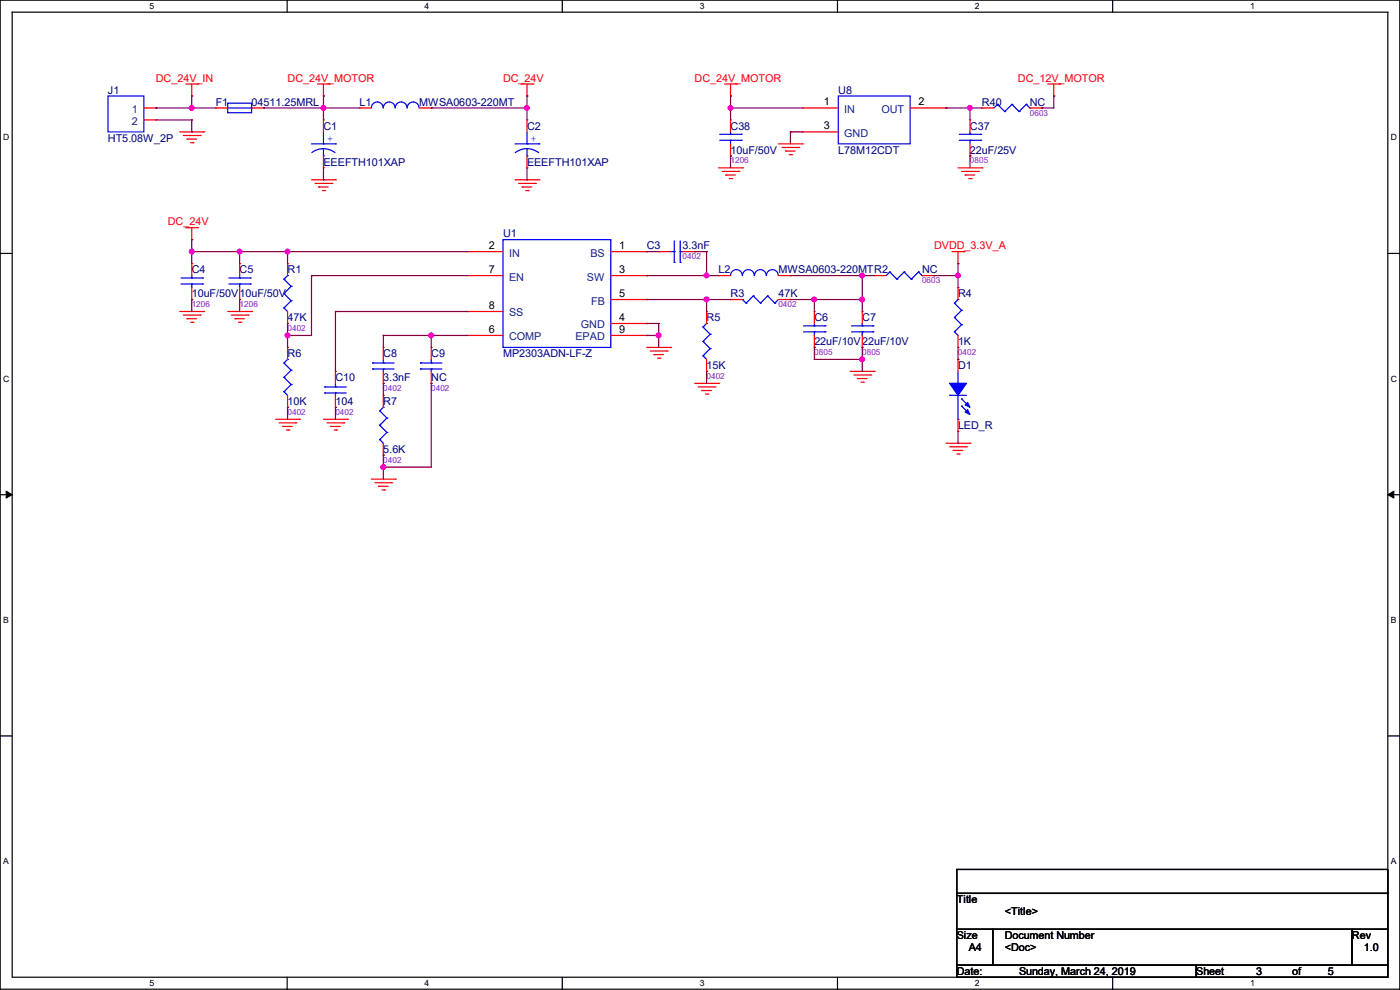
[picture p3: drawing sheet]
<svg xmlns="http://www.w3.org/2000/svg" width="297mm" height="210mm" viewBox="0 0 297 210" stroke-linecap="round" stroke-linejoin="round" font-family="sans-serif">
<path d="M0 0h297v209.8h-297zM2.6 2.6h291.8v204.7h-291.8z" fill="none" stroke="#000" stroke-width=".25"/>
<g fill="#fff">
<path d="M31.7 .3h1v2h-1z"/>
<path d="M31.7 207.6h1v1.9h-1z"/>
</g>
<path d="M60.9 0v2.6M60.9 207.3v2.5" fill="none" stroke="#000" stroke-width=".25"/>
<g fill="#fff">
<path d="M90.1 .3h1v2h-1z"/>
<path d="M90.1 207.6h1v1.9h-1z"/>
</g>
<path d="M119.3 0v2.6M119.3 207.3v2.5" fill="none" stroke="#000" stroke-width=".25"/>
<g fill="#fff">
<path d="M148.5 .3h.9v2h-.9z"/>
<path d="M148.5 207.6h.9v1.9h-.9z"/>
</g>
<path d="M177.7 0v2.6M177.7 207.3v2.5" fill="none" stroke="#000" stroke-width=".25"/>
<g fill="#fff">
<path d="M206.8 .3h1v2h-1z"/>
<path d="M206.8 207.6h1v1.9h-1z"/>
</g>
<path d="M236.1 0v2.6M236.1 207.3v2.5" fill="none" stroke="#000" stroke-width=".25"/>
<g fill="#fff">
<path d="M265.2 .3h1v2h-1z"/>
<path d="M265.2 207.6h1v1.9h-1z"/>
<path d="M.7 28.2h1.2v1.9h-1.2z"/>
<path d="M295.1 28.2h1.2v1.9h-1.2z"/>
<path d="M.7 79.3h1.2v2h-1.2z"/>
<path d="M295.1 79.3h1.2v2h-1.2z"/>
</g>
<path d="M0 53.8h2.6M294.4 53.8h2.6" fill="none" stroke="#000" stroke-width=".25"/>
<g fill="#fff">
<path d="M.7 130.5h1.2v2h-1.2z"/>
<path d="M295.1 130.5h1.1v2h-1.1z"/>
</g>
<path d="M0 104.9h2.6M294.4 104.9h2.6" fill="none" stroke="#000" stroke-width=".25"/>
<path d="M1.3 104.2l1.3 .7-1.3 .8zM294.4 104.9l1.3-.7v1.5z" fill="#000" stroke="#000" stroke-width=".21"/>
<g fill="#fff">
<path d="M.7 181.7h1.2v2h-1.2z"/>
<path d="M295.1 181.7h1.1v2h-1.1z"/>
</g>
<path d="M0 156.1h2.6M294.4 156.1h2.6M203 184.4h91.4v5.1h-91.4zM203 189.5h91.4v7.6h-91.4zM203 197.1h7.6v7.7h-7.6zM210.6 197.1h76.2v7.7h-76.2zM286.8 197.1h7.6v7.7h-7.6zM203 204.8h50.8v2.5h-50.8zM253.8 204.8h40.6v2.5h-40.6z" fill="none" stroke="#000" stroke-width=".25"/>
<g fill="none" stroke="#f00" stroke-width=".25">
<path d="M39.4 17.8h2.6M40.7 17.8v2.6M42 17.8h.1M67.4 17.8h2.5M68.6 17.8v2.6M69.9 17.8h.1M110.5 17.8h2.6M111.8 17.8v2.6M113.1 17.8h.1M153.7 17.8h2.6M155 17.8v2.6M156.3 17.8h.1"/>
<path d="M222.3 17.8h2.5M223.6 17.8v2.6M224.8 17.8h.1M30.5 22.9h2.6M30.5 25.4h2.6M33.1 22.9h.1M33.1 25.4h.1M38.1 28h5.1M38.9 28.7h3.6M39.7 29.5h.1M39.7 29.5h2M40.4 30.3h.5"/>
<path d="M40.7 20.4h.1M40.9 30.3h.1M42.5 28.7h.1M43.2 28h.1M45.8 22.9h.1M45.8 22.9h2.5M53.4 22.9h2.5M55.9 22.9h.1M66.1 38.1h5.1M66.8 38.9h3.6M67.6 39.7h.1M67.6 39.7h2"/>
<path d="M68.6 20.4h.1M68.6 25.4h.1M68.6 35.6h.1M68.6 25.4v2.6M68.6 33.1v2.5M70.4 38.9h.1M71.2 38.1h.1M76.2 22.9h.1M76.2 22.9h2.6M88.9 22.9h2.6M91.5 22.9h.1M109.3 38.1h5"/>
<path d="M110 38.9h3.6M110.8 39.7h.1M110.8 39.7h2M111.8 20.4h.1M111.8 25.4h.1M111.8 35.6h.1M111.8 25.4v2.6M111.8 33.1v2.5M113.6 38.9h.1M114.3 38.1h.1M152.4 35.6h5.1M153.2 36.4h3.6"/>
<path d="M154 37.1h.1M154 37.1h2M154.7 37.9h.5M155 20.4h.1M155 25.4h.1M155 33.1h.1M155 25.4v2.6M155 30.5v2.6M155.2 37.9h.1M156.8 36.4h.1M157.5 35.6h.1M165.1 30.5h5.1"/>
<path d="M165.9 31.3h3.6M166.7 32h.1M166.7 32h2M167.4 32.8h.5M167.9 32.8h.1M169.5 31.3h.1M170.2 30.5h.1M170.2 22.9h.1M170.2 28h.1M170.2 28h7.6M170.2 22.9h7.6M193.1 22.9h7.6"/>
<path d="M200.7 22.9h.1M203.2 35.6h5.1M204 36.4h3.6M204.8 37.1h.1M204.8 37.1h2M205.5 37.9h.5M205.8 25.4h.1M205.8 33.1h.1M205.8 25.4v2.6M205.8 30.5v2.6M206 37.9h.1M207.6 36.4h.1"/>
<path d="M208.3 35.6h.1M208.3 22.9h.1M208.3 22.9h2.6M218.5 22.9h2.5M221 22.9h.1M223.6 20.4h.1M39.4 48.3h2.6M40.7 50.8h.1M40.7 55.9h.1M40.7 48.3v2.5M40.7 55.9v2.6M42 48.3h.1"/>
<path d="M50.8 55.9h.1M50.8 55.9v2.6M61 55.9h.1M61 55.9v2.6M68.4 40.4h.5M68.9 40.4h.1M99.1 53.4h.1M99.1 58.5h.1M99.1 53.4h7.6M99.1 58.5h7.6M111.5 40.4h.6M112.1 40.4h.1"/>
<path d="M129.6 53.4h7.6M129.6 58.5h7.6M137.2 53.4h.1M137.2 58.5h.1M139.7 53.4h.1M139.7 53.4h2.6M144.8 53.4h2.6M147.4 53.4h.1M152.4 58.5h.1M152.4 58.5h2.6M165.1 58.5h2.6M167.7 58.5h.1"/>
<path d="M185.5 58.5h.1M185.5 58.5h2.5M195.6 58.5h2.6M198.2 58.5h.1M202 53.4h2.5M203.2 55.9h.1M203.2 53.4v2.5M204.5 53.4h.1M38.1 66.1h5.1M38.9 66.8h3.6M39.7 67.6h.1M39.7 67.6h2"/>
<path d="M40.4 68.4h.5M40.7 63.5h.1M40.7 61v2.5M40.9 68.4h.1M42.5 66.8h.1M43.2 66.1h.1M48.3 66.1h5.1M49.1 66.8h3.5M49.8 67.6h.1M49.8 67.6h2.1M50.6 68.4h.5M50.8 63.5h.1"/>
<path d="M50.8 61v2.5M51.1 68.4h.1M52.6 66.8h.1M53.4 66.1h.1M61 68.6h.1M61 73.7h.1M61 66.1v2.5M61 73.7v2.5M71.2 78.8h.1M71.2 78.8v2.5M81.3 73.7h.1M81.3 73.7v2.5"/>
<path d="M81.3 78.8v2.5M91.5 73.7h.1M91.5 73.7v2.5M91.5 78.8v2.5M99.1 71.2h.1M99.1 66.1h.1M99.1 66.1h7.6M99.1 71.2h7.6M129.6 63.5h7.6M129.6 68.6h7.6M129.6 71.2h7.6M137.2 68.6h.1"/>
<path d="M137.2 63.5h.1M137.2 71.2h.1M137.2 73.7h5.1M138 74.5h3.5M138.7 75.2h.1M138.7 75.2h2.1M139.5 76h.5M140 76h.1M141.5 74.5h.1M142.3 73.7h.1M149.9 78.8h.1M149.9 66.1h.1"/>
<path d="M149.9 66.1v2.5M149.9 76.2v2.6M155 63.5h.1M155 63.5h2.5M165.1 63.5h2.6M167.7 63.5h.1M172.8 66.1h.1M172.8 73.7h.1M172.8 66.1v2.5M172.8 71.2v2.5M180.4 78.8h5.1M181.1 79.5h3.6"/>
<path d="M182.9 66.1h.1M182.9 73.7h.1M182.9 66.1v2.5M182.9 71.2v2.5M184.7 79.5h.1M185.5 78.8h.1M203.2 76.2h.1M203.2 73.7h.1M203.2 61h.1M203.2 61v2.5M203.2 71.2v2.5M203.2 76.2v2.6"/>
<path d="M58.5 88.9h5M59.2 89.7h3.6M60 90.5h.1M60 90.5h2M60.7 91.2h.6M61 86.4h.1M61 83.9v2.5M61.3 91.2h.1M62.8 89.7h.1M63.5 88.9h.1M68.6 88.9h5.1M69.4 89.7h3.5"/>
<path d="M70.1 90.5h.1M70.1 90.5h2.1M70.9 91.2h.5M71.2 86.4h.1M71.2 83.9v2.5M71.4 91.2h.1M72.9 89.7h.1M73.7 88.9h.1M81.3 96.6h.1M81.3 83.9h.1M81.3 81.3h.1M81.3 83.9v2.5"/>
<path d="M81.3 94v2.6M91.5 81.3h.1M147.4 81.3h5M148.1 82.1h3.6M148.9 82.8h.1M148.9 82.8h2M149.6 83.6h.6M150.2 83.6h.1M151.7 82.1h.1M152.4 81.3h.1M181.9 80.3h.1M181.9 80.3h2"/>
<path d="M182.7 81.1h.5M183.2 81.1h.1M200.7 94h5.1M201.5 94.8h3.5M202.2 95.5h.1M202.2 95.5h2.1M203 96.3h.5M203.2 91.5h.1M203.2 88.9v2.6M203.5 96.3h.1M205 94.8h.1M205.8 94h.1"/>
<path d="M78.8 101.6h5.1M79.5 102.4h3.6M80.3 103.2h.1M80.3 103.2h2M81.1 103.9h.5M81.6 103.9h.1M83.1 102.4h.1M83.9 101.6h.1"/>
</g>
<g fill="none" stroke="#00f" stroke-width=".25">
<path d="M22.9 20.4h7.6v7.6h-7.6zM48.3 21.9h5.1v2h-5.1zM48.3 22.9h5.1M53.4 22.9h.1M66.1 30.5h5.1M68.6 33.1h.1M68.6 30.5h.1M68.6 31.5l1.6 .4 .9 .5M68.6 31.5l-1 .2-1.5 .7M68.6 28v2.5M68.6 31.5v1.6M71.2 30.5h.1"/>
<path d="M81.3 22.9a1.25 1.25 0 0 0-1.3-1.3 1.25 1.25 0 0 0-1.2 1.3M83.8 22.9a1.25 1.25 0 0 0-1.2-1.3 1.25 1.25 0 0 0-1.3 1.3M86.4 22.9a1.25 1.25 0 0 0-1.3-1.3 1.25 1.25 0 0 0-1.2 1.3M88.9 22.9a1.25 1.25 0 0 0-1.2-1.3 1.25 1.25 0 0 0-1.3 1.3M109.3 30.5h5M111.8 33.1h.1M111.8 30.5h.1M111.8 31.5l1.6 .4 .9 .5M111.8 31.5l-1.1 .2-1.4 .7M111.8 28v2.5M111.8 31.5v1.6M114.3 30.5h.1"/>
<path d="M152.7 29.8h4.6M152.7 28.5h4.6M155 28.5h.1M155 29.8h.1M155 28v.5M155 29.8v.7M157.3 29.8h.1M157.3 28.5h.1M177.8 20.4h15.3v10.1h-15.3zM203.5 29.8h4.6M203.5 28.5h4.6M205.8 28.5h.1"/>
<path d="M205.8 29.8h.1M205.8 28v.5M205.8 29.8v.7M208.1 29.8h.1M208.1 28.5h.1M211.6 22.1h.1M211.6 22.1l-.7 .8M211.6 22.1l1.5 1.6M213.1 23.7h.1M214.7 22.1h.1M214.7 22.1l-1.6 1.6M214.7 22.1l1.5 1.6"/>
<path d="M216.2 23.7h.1M217.7 22.1h.1M217.7 22.1l-1.5 1.6M217.7 22.1l.8 .8M218.5 22.9h.1M38.4 59h4.6M40.7 59h.1M40.7 58.5v.5M43 59h.1M48.6 59h4.5M50.8 59h.1M50.8 58.5v.5"/>
<path d="M53.1 59h.1M60.2 59.2h.1M60.2 59.2l1.6 1.5M61 58.5h.1M61 58.5l-.8 .7M106.7 50.8h22.9v22.9h-22.9zM142.3 53.4h.7M143 55.7h.1M143 53.4h.1M143 51.1v4.6M144.3 53.4h.1M144.3 55.7h.1"/>
<path d="M144.3 53.4h.5M144.3 51.1v4.6M155 58.5a1.25 1.25 0 0 1 1.2-1.3 1.25 1.25 0 0 1 1.3 1.3M157.5 58.5a1.25 1.25 0 0 1 1.3-1.3 1.25 1.25 0 0 1 1.2 1.3M160.1 58.5a1.25 1.25 0 0 1 1.2-1.3 1.25 1.25 0 0 1 1.3 1.3M162.6 58.5a1.25 1.25 0 0 1 1.3-1.3 1.25 1.25 0 0 1 1.2 1.3M188.8 57.7h.1M188.8 57.7l-.8 .8M188.8 57.7l1.5 1.5M190.3 59.2h.1M191.8 57.7h.1M191.8 57.7l-1.5 1.5"/>
<path d="M191.8 57.7l1.5 1.5M193.3 59.2h.1M194.9 57.7h.1M194.9 57.7l-1.6 1.5M194.9 57.7l.7 .8M195.6 58.5h.1M38.4 60.2h4.6M40.7 60.2h.1M40.7 60.2v.8M43 60.2h.1M48.6 60.2h4.5M50.8 60.2h.1"/>
<path d="M50.8 60.2v.8M53.1 60.2h.1M60.2 65.3h.1M60.2 62.3h.1M60.2 77h.1M60.2 65.3l.8 .8M60.2 62.3l1.6 1.5M60.2 77l1.6 1.5M61 76.2h.1M61 76.2l-.8 .8M61.8 63.8h.1M61.8 60.7h.1"/>
<path d="M61.8 78.5h.1M61.8 63.8l-1.6 1.5M61.8 60.7l-1.6 1.6M61.8 78.5l-1.6 1.6M79 77h.1M79 78.3h.1M79 77h4.6M79 78.3h4.6M81.3 78.3h.1M81.3 77h.1M81.3 76.2v.8M81.3 78.3v.5"/>
<path d="M89.2 77h.1M89.2 78.3h.1M89.2 77h4.6M89.2 78.3h4.6M91.5 78.3h.1M91.5 77h.1M91.5 76.2v.8M91.5 78.3v.5M149.1 75.5h.1M149.1 72.4h.1M149.1 69.4h.1M149.1 75.5l.8 .7"/>
<path d="M149.1 72.4l1.6 1.6M149.1 69.4l1.6 1.5M149.9 68.6h.1M149.9 68.6l-.8 .8M150.7 74h.1M150.7 70.9h.1M150.7 74l-1.6 1.5M150.7 70.9l-1.6 1.5M157.5 63.5h.1M157.5 63.5l.8 .8M158.3 64.3h.1M159.8 62.8h.1"/>
<path d="M159.8 62.8l1.5 1.5M159.8 62.8l-1.5 1.5M161.3 64.3h.1M162.9 62.8h.1M162.9 62.8l1.5 1.5M162.9 62.8l-1.6 1.5M164.4 64.3h.1M165.1 63.5l-.7 .8M170.5 70.4h4.5M170.5 69.1h4.5M172.8 69.1h.1M172.8 70.4h.1"/>
<path d="M172.8 68.6v.5M172.8 70.4v.8M175 70.4h.1M175 69.1h.1M180.6 70.4h4.6M180.6 69.1h4.6M182.9 69.1h.1M182.9 70.4h.1M182.9 68.6v.5M182.9 70.4v.8M185.2 70.4h.1M185.2 69.1h.1"/>
<path d="M202.5 70.4h.1M202.5 67.4h.1M202.5 64.3h.1M202.5 70.4l.7 .8M202.5 67.4l1.5 1.5M202.5 64.3l1.5 1.5M203.2 63.5h.1M203.2 78.8v2.5M203.2 63.5l-.7 .8M204 68.9h.1M204 65.8h.1M204 68.9l-1.5 1.5"/>
<path d="M204 65.8l-1.5 1.6M60.2 83.1h.1M60.2 80.1h.1M60.2 83.1l.8 .8M60.2 80.1l1.6 1.5M61.8 81.6h.1M61.8 81.6l-1.6 1.5M68.9 82.1h.1M68.9 83.4h.1M68.9 82.1h4.5M68.9 83.4h4.5M71.2 83.4h.1"/>
<path d="M71.2 82.1h.1M71.2 81.3v.8M71.2 83.4v.5M80.6 93.3h.1M80.6 90.2h.1M80.6 87.2h.1M80.6 93.3l.7 .7M80.6 90.2l1.5 1.5M80.6 87.2l1.5 1.5M81.3 86.4h.1M81.3 86.4l-.7 .8M82.1 91.7h.1"/>
<path d="M82.1 88.7h.1M82.1 91.7l-1.5 1.6M82.1 88.7l-1.5 1.5M201.5 83.9h.1M201.5 83.9h3.5M203.2 81.3h.1M203.2 88.9h.1M203.2 83.9v5M204 84.6h.1M204 86.1h.1M204 84.6l1.5 1.5M204 86.1l1.5 1.6"/>
</g>
<g fill="#00f" stroke="#00f" stroke-width=".25">
<path d="M201.5 81.3h3.5l-1.8 2.6z" fill-rule="evenodd"/>
<path d="M204.8 87.4l.5-.5 .5 1z" fill-rule="evenodd"/>
<path d="M204.8 85.9l.5-.5 .5 1z" fill-rule="evenodd"/>
</g>
<g fill="none" stroke="#800040" stroke-width=".25">
<path d="M33.1 22.9h.1M33.1 22.9h12.7M33.1 25.4h7.6M40.7 22.9h.1M40.7 20.4h.1M40.7 25.4h.1M40.7 28h.1M40.7 20.4v2.5M40.7 25.4v2.6M55.9 22.9h.1M55.9 22.9h20.3M68.6 22.9h.1"/>
<path d="M68.6 20.4h.1M68.6 38.1h.1M68.6 20.4v5M68.6 35.6v2.5M91.5 22.9h.1M91.5 22.9h20.3M111.8 20.4h.1M111.8 22.9h.1M111.8 38.1h.1M111.8 20.4v5M111.8 35.6v2.5M155 22.9h.1"/>
<path d="M155 20.4h.1M155 33.1h.1M155 22.9h15.2M155 20.4v5M155 33.1v2.5M167.7 28h.1M167.7 28h2.5M167.7 28v2.5M200.7 22.9h.1M200.7 22.9h7.6M205.8 22.9h.1M205.8 33.1h.1"/>
<path d="M205.8 22.9v2.5M205.8 33.1v2.5M221 22.9h.1M223.6 20.4h.1M223.6 20.4v2.5h-2.6M40.7 53.4h.1M40.7 50.8h.1M40.7 50.8v5.1M40.7 53.4h58.4M50.8 53.4h.1M50.8 53.4v2.5M61 53.4h.1"/>
<path d="M61 53.4v2.5M66.1 58.5h.1M66.1 58.5v12.7h-5.1M66.1 58.5h33M137.2 58.5h.1M137.2 53.4h.1M137.2 53.4h2.5M137.2 58.5h15.2M147.4 53.4h.1M147.4 53.4h2.5M149.9 53.4h.1M149.9 58.5h.1"/>
<path d="M149.9 53.4v5.1M167.7 58.5h.1M167.7 58.5h17.8M182.9 58.5h.1M182.9 58.5v7.6M198.2 58.5h.1M198.2 58.5h5M203.2 55.9h.1M203.2 58.5h.1M203.2 55.9v5.1M40.7 63.5h.1M40.7 63.5v2.6"/>
<path d="M50.8 63.5h.1M50.8 63.5v2.6M61 68.6h.1M61 71.2h.1M61 68.6v5.1M71.2 66.1h.1M71.2 66.1h27.9M71.2 66.1v12.7M81.3 71.2h.1M81.3 71.2h17.8M81.3 71.2v2.5M91.5 71.2h.1"/>
<path d="M91.5 71.2v2.5M137.2 68.6h.1M137.2 71.2h.1M137.2 63.5h.1M137.2 71.2h2.5M137.2 68.6h2.5M137.2 63.5h17.8M139.7 68.6h.1M139.7 71.2h.1M139.7 68.6v5.1M149.9 63.5h.1M149.9 78.8h.1"/>
<path d="M149.9 63.5v2.6M149.9 78.8v2.5M167.7 63.5h.1M167.7 63.5h15.2M172.8 73.7h.1M172.8 63.5h.1M172.8 76.2h.1M172.8 63.5v2.6M172.8 73.7v2.5M172.8 76.2h10.1M182.9 63.5h.1M182.9 73.7h.1"/>
<path d="M182.9 76.2h.1M182.9 73.7v5.1M203.2 76.2h.1M203.2 73.7v2.5M61 86.4h.1M61 86.4v2.5M71.2 86.4h.1M71.2 86.4v2.5M81.3 81.3h.1M81.3 96.6h.1M81.3 99.1h.1M81.3 81.3v2.6"/>
<path d="M81.3 96.6v5M91.5 81.3h.1M91.5 81.3v17.8h-10.2M203.2 94h.1M203.2 91.5v2.5"/>
</g>
<g fill="#f0f" stroke="#f0f" stroke-width=".25">
<circle cx="68.6" cy="22.9" r=".49"/>
<circle cx="40.7" cy="53.4" r=".49"/>
<circle cx="50.8" cy="53.4" r=".49"/>
<circle cx="61" cy="53.4" r=".49"/>
<circle cx="61" cy="71.1" r=".49"/>
<circle cx="91.5" cy="71.1" r=".49"/>
<circle cx="139.7" cy="71.1" r=".49"/>
<circle cx="81.3" cy="99.1" r=".49"/>
<circle cx="149.9" cy="63.5" r=".49"/>
<circle cx="172.7" cy="63.5" r=".49"/>
<circle cx="149.9" cy="58.4" r=".49"/>
<circle cx="182.9" cy="58.4" r=".49"/>
<circle cx="182.9" cy="63.5" r=".49"/>
<circle cx="182.9" cy="76.2" r=".49"/>
<circle cx="203.2" cy="58.4" r=".49"/>
<circle cx="111.8" cy="22.9" r=".49"/>
<circle cx="40.7" cy="22.9" r=".49"/>
<circle cx="155" cy="22.9" r=".49"/>
<circle cx="205.8" cy="22.9" r=".49"/>
</g>
<g font-size="2.3" fill="#f00">
<text x="33.1" y="17.4">DC_24V_IN</text>
<text x="61" y="17.4">DC_24V_MOTOR</text>
<text x="106.7" y="17.4">DC_24V</text>
<text x="147.4" y="17.4">DC_24V_MOTOR</text>
<text x="215.9" y="17.4">DC_12V_MOTOR</text>
<text x="35.6" y="47.8">DC_24V</text>
<text x="198.2" y="52.9">DVDD_3.3V_A</text>
</g>
<g font-size="2.3" fill="#000080">
<text x="22.9" y="19.9">J1</text>
<text x="45.8" y="22.4">F1</text>
<text x="53.4" y="22.4">04511.25MRL</text>
<text x="76.2" y="22.4">L1</text>
<text x="88.9" y="22.4">MWSA0603-220MT</text>
<text x="177.8" y="19.9">U8</text>
<text x="208.3" y="22.4">R40</text>
<text x="218.5" y="22.4">NC</text>
<text x="68.6" y="27.5">C1</text>
<text x="111.8" y="27.5">C2</text>
<text x="155" y="27.5">C38</text>
<text x="205.8" y="27.5">C37</text>
<text x="22.9" y="30.1">HT5.08W_2P</text>
<text x="68.6" y="35.1">EEEFTH101XAP</text>
<text x="111.8" y="35.1">EEEFTH101XAP</text>
<text x="155" y="32.6">10uF/50V</text>
<text x="177.8" y="32.6">L78M12CDT</text>
<text x="205.8" y="32.6">22uF/25V</text>
<text x="106.7" y="50.4">U1</text>
<text x="137.2" y="52.9">C3</text>
<text x="144.8" y="52.9">3.3nF</text>
<text x="40.7" y="58">C4</text>
<text x="50.8" y="58">C5</text>
<text x="61" y="58">R1</text>
<text x="152.4" y="58">L2</text>
<text x="165.2" y="58">MWSA0603-220MTR2</text>
<text x="195.6" y="58">NC</text>
<text x="40.7" y="63.1">10uF/50V</text>
<text x="50.8" y="63.1">10uF/50V</text>
<text x="155" y="63.1">R3</text>
<text x="165.1" y="63.1">47K</text>
<text x="203.2" y="63.1">R4</text>
<text x="61" y="68.2">47K</text>
<text x="149.9" y="68.2">R5</text>
<text x="172.8" y="68.2">C6</text>
<text x="182.9" y="68.2">C7</text>
<text x="61" y="75.8">R6</text>
<text x="81.3" y="75.8">C8</text>
<text x="91.5" y="75.8">C9</text>
<text x="106.7" y="75.8">MP2303ADN-LF-Z</text>
<text x="172.8" y="73.2">22uF/10V</text>
<text x="182.9" y="73.2">22uF/10V</text>
<text x="203.2" y="73.2">1K</text>
<text x="71.2" y="80.9">C10</text>
<text x="81.3" y="80.9">3.3nF</text>
<text x="91.5" y="80.9">NC</text>
<text x="149.9" y="78.3">15K</text>
<text x="203.2" y="78.3">D1</text>
<text x="61" y="85.9">10K</text>
<text x="71.2" y="85.9">104</text>
<text x="81.3" y="85.9">R7</text>
<text x="203.2" y="91">LED_R</text>
<text x="81.3" y="96.1">5.6K</text>
</g>
<g font-size="2.3" fill="#004080">
<text x="28" y="24">1</text>
<text x="179.1" y="24">IN</text>
<text x="187" y="24">OUT</text>
<text x="28" y="26.5">2</text>
<text x="179.1" y="29">GND</text>
<text x="108" y="54.4">IN</text>
<text x="108" y="59.5">EN</text>
<text x="124.5" y="59.5">SW</text>
<text x="125.3" y="54.4">BS</text>
<text x="125.4" y="64.6">FB</text>
<text x="108" y="67.1">SS</text>
<text x="123.2" y="69.7">GND</text>
<text x="108" y="72.2">COMP</text>
<text x="122.1" y="72.2">EPAD</text>
</g>
<g font-size="2.3">
<text x="174.8" y="22.4">1</text>
<text x="194.9" y="22.4">2</text>
<text x="174.8" y="27.4">3</text>
<text x="103.7" y="52.8">2</text>
<text x="131.4" y="52.8">1</text>
<text x="103.7" y="57.9">7</text>
<text x="131.4" y="57.9">3</text>
<text x="103.7" y="65.5">8</text>
<text x="131.4" y="63">5</text>
<text x="103.7" y="70.6">6</text>
<text x="131.4" y="68.1">4</text>
<text x="131.4" y="70.6">9</text>
<text x="203" y="191.6">Title</text>
<text x="213.2" y="194.1">&lt;Title&gt;</text>
<text x="203" y="199.2">Size</text>
<text x="205.5" y="201.8">A4</text>
<text x="213.1" y="199.2">Document Number</text>
<text x="213.2" y="201.8">&lt;Doc&gt;</text>
<text x="286.8" y="199.2">Rev</text>
<text x="289.4" y="201.8">1.0</text>
<text x="203" y="206.8">Date:</text>
<text x="216.2" y="206.8">Sunday, March 24, 2019</text>
<text x="253.8" y="206.8">Sheet</text>
<text x="266.5" y="206.8">3</text>
<text x="274.1" y="206.8">of</text>
<text x="281.7" y="206.8">5</text>
</g>
<g font-size="2.3" fill="#00f">
<text x="69.4" y="30.1">+</text>
<text x="112.6" y="30.1">+</text>
</g>
<g font-size="1.8">
<text x="31.7" y="1.9">5</text>
<text x="90.1" y="1.9">4</text>
<text x="148.5" y="1.9">3</text>
<text x="206.8" y="1.9">2</text>
<text x="265.2" y="1.9">1</text>
<text x=".7" y="29.8">D</text>
<text x="295.1" y="29.8">D</text>
<text x=".7" y="80.9">C</text>
<text x="295.1" y="80.9">C</text>
<text x=".7" y="132.1">B</text>
<text x="295.1" y="132.1">B</text>
<text x=".7" y="183.3">A</text>
<text x="295.1" y="183.3">A</text>
<text x="31.7" y="209.2">5</text>
<text x="90.1" y="209.2">4</text>
<text x="148.5" y="209.2">3</text>
<text x="206.8" y="209.2">2</text>
<text x="265.2" y="209.2">1</text>
</g>
<g font-size="1.8" fill="#8000ff">
<text x="218.5" y="24.5">0603</text>
<text x="155" y="34.7">1206</text>
<text x="205.8" y="34.7">0805</text>
<text x="144.8" y="55">0402</text>
<text x="40.7" y="65.2">1206</text>
<text x="50.8" y="65.2">1206</text>
<text x="165.1" y="65.2">0402</text>
<text x="195.6" y="60.1">0603</text>
<text x="61" y="70.2">0402</text>
<text x="172.8" y="75.3">0805</text>
<text x="182.9" y="75.3">0805</text>
<text x="203.2" y="75.3">0402</text>
<text x="81.3" y="82.9">0402</text>
<text x="91.5" y="82.9">0402</text>
<text x="149.9" y="80.4">0402</text>
<text x="61" y="88">0402</text>
<text x="71.2" y="88">0402</text>
<text x="81.3" y="98.2">0402</text>
</g>
</svg>
